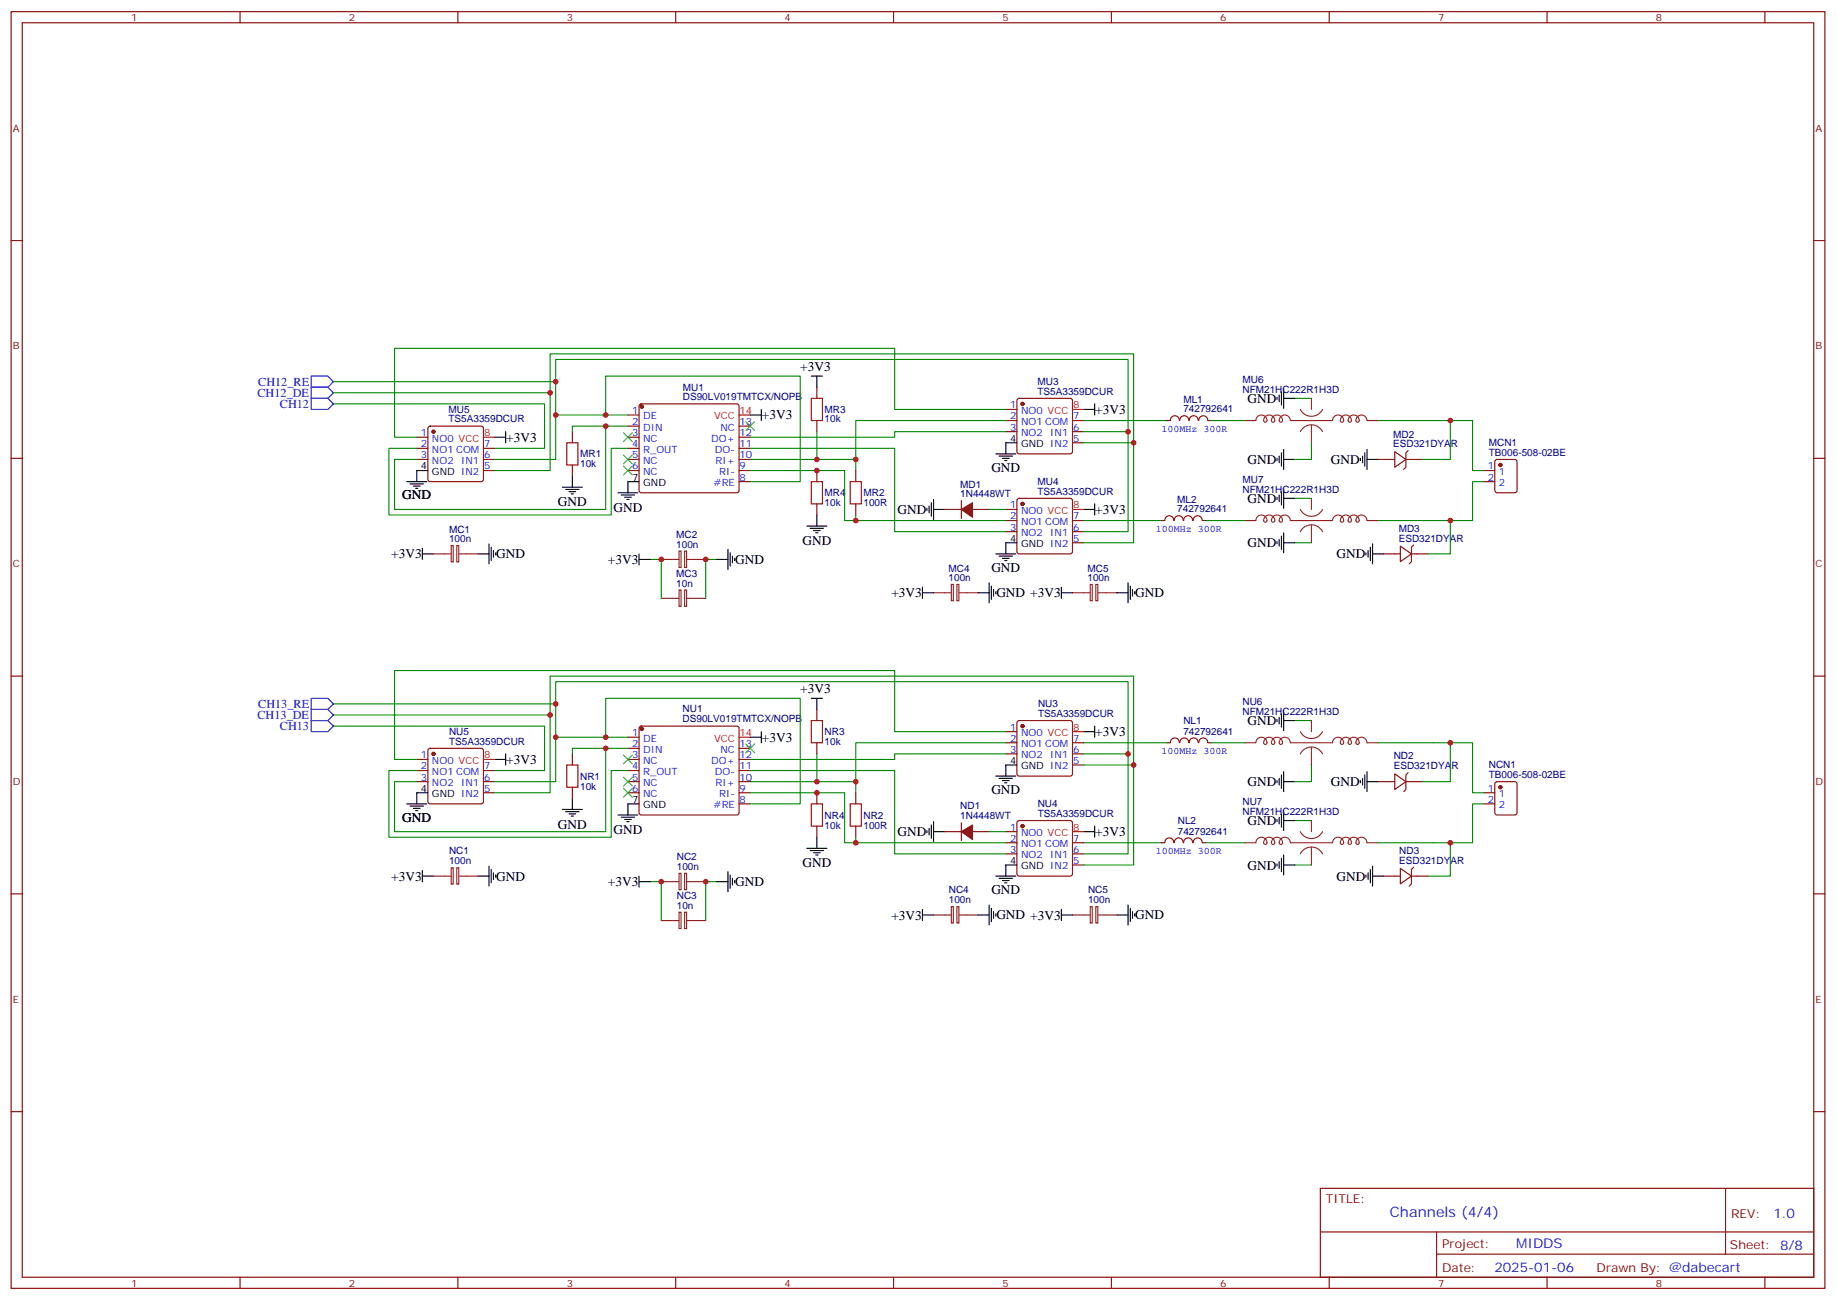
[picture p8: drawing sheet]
<svg xmlns="http://www.w3.org/2000/svg" width="583mm" height="413mm" viewBox="0 0 583 413" stroke-linecap="round" stroke-linejoin="round" font-family="sans-serif">
<path d="M98.8 119.4h5.3l1.7 1.8-1.7 1.7h-5.3zM98.8 122.9h5.3l1.7 1.8-1.7 1.8h-5.3zM98.8 126.5h5.3l1.7 1.7-1.7 1.8h-5.3zM98.8 225.2h5.3l1.7 1.8-1.7 1.8h-5.3zM98.8 221.7h5.3l1.7 1.8-1.7 1.7h-5.3zM98.8 228.8h5.3l1.7 1.7-1.7 1.8h-5.3z" fill="none" stroke="#00f" stroke-width=".35"/>
<g fill="none" stroke="#870000" stroke-width=".35">
<path d="M3.5 3.7h575.8v405.3h-575.8zM7.1 7.2h568.6v398.3h-568.6zM76.2 3.7v3.5M145.3 3.7v3.5M214.5 3.7v3.5M283.6 3.7v3.5M352.8 3.7v3.5M421.9 3.7v3.5M491.1 3.7v3.5M560.2 3.7v3.5M3.5 76.4h3.6M575.7 76.4h3.6"/>
<path d="M132.3 138.8h3.5M136.1 135.5l.4-.2h16.3l.5 .2 .2 .5v16.2l-.3 .5-.4 .2h-16.3l-.5-.2-.2-.5v-16.2zM181.7 137.1v3.5M199.3 138.8h3.5M199.3 131.8h3.5M199.3 135.3h3.5M203.1 128.4l.5-.2h30.3l.5 .2 .2 .5v26.9l-.2 .5-.5 .2h-30.3l-.5-.3-.3-.4v-26.9zM234.6 138.8h3.5M234.6 135.3h3.5M259.3 122.9v3.6M259.3 133.5v3.6M319.3 130h3.5"/>
<path d="M319.3 133.5h3.5M319.3 137.1h3.5M323 126.7l.5-.2h16.2l.5 .2 .2 .5v16.2l-.2 .5-.5 .2h-16.2l-.5-.2-.2-.5v-16.2zM340.4 133.5h3.6M340.4 137.1h3.6M370.4 133.5h1.1M371.5 133.5a1.41 1.41 0 0 1 1.4-1.5 1.41 1.41 0 0 1 1.4 1.5M374.5 133.5a1.41 1.41 0 0 1 1.4-1.5 1.41 1.41 0 0 1 1.4 1.5M377.5 133.5a1.41 1.41 0 0 1 1.4-1.5 1.41 1.41 0 0 1 1.4 1.5M380.5 133.5a1.41 1.41 0 0 1 1.4-1.5 1.41 1.41 0 0 1 1.4 1.5M383.5 133.5h1M3.5 145.5h3.6"/>
<path d="M132.3 142.3h3.5M132.3 145.9h3.5M153.5 149.4h3.5M153.5 142.3h3.5M153.5 145.9h3.5M181.7 147.6v3.6M199.3 149.4h3.5M199.3 142.3h3.5M199.3 145.9h3.5M234.6 152.9h3.5M234.6 149.4h3.5M234.6 142.3h3.5"/>
<path d="M234.6 145.9h3.5M259.3 149.4v3.5M259.3 160v3.5M271.6 149.4v3.5M271.6 160v3.5M305.2 158.9v5.7M323 158.4l.5-.2h16.2l.5 .2 .2 .5v16.3l-.2 .5-.5 .2h-16.2l-.5-.3-.2-.4v-16.3zM340.4 140.6h3.6M437.4 145.9h5.3M442.7 143.4l3.6 2.5-3.6 2.4zM446.3 145.9h5.3M447 143.1l-.7 .7v4.5l-.7 .7"/>
<path d="M471 152.9h3.5M471 149.4h3.5M474.7 146.1l.5-.2h5.6l.7 .4v9.5l-.4 .6-5.9 .1-.7-.5v-9.4zM575.7 145.5h3.6M299.9 161.7h5.3M308.7 161.7h5.3M319.3 161.7h3.5M319.3 165.3h3.5M319.3 168.8h3.5M340.4 165.3h3.6M340.4 168.8h3.6M340.4 172.3h3.6"/>
<path d="M368.7 165.3h1M369.8 165.3a1.41 1.41 0 0 1 1.4-1.6 1.41 1.41 0 0 1 1.4 1.6M372.7 165.3a1.41 1.41 0 0 1 1.5-1.6 1.41 1.41 0 0 1 1.4 1.6M375.7 165.3a1.41 1.41 0 0 1 1.4-1.6 1.41 1.41 0 0 1 1.4 1.6M378.8 165.3a1.41 1.41 0 0 1 1.4-1.6 1.41 1.41 0 0 1 1.4 1.6M381.7 165.3h1.1M439.2 175.9h5.3M444.5 173.4l3.5 2.5-3.5 2.4zM448 175.9h5.3M448.7 173l-.7 .7v4.6l-.7 .7M3.5 214.7h3.6M575.7 214.7h3.6"/>
<path d="M136.1 237.8l.4-.2h16.3l.5 .2 .2 .5v16.2l-.3 .5-.4 .2h-16.3l-.5-.2-.2-.5v-16.2zM181.7 239.4v3.5M199.3 234.1h3.5M199.3 237.6h3.5M203.1 230.7l.5-.2h30.3l.5 .2 .2 .5v26.9l-.2 .5-.5 .2h-30.3l-.5-.3-.3-.4v-26.9zM234.6 237.6h3.5M259.3 225.2v3.6M259.3 235.8v3.6M319.3 232.3h3.5M319.3 235.8h3.5M319.3 239.4h3.5M323 229l.5-.2h16.2l.5 .2 .2 .5v16.2l-.2 .5-.5 .2h-16.2l-.5-.2-.2-.5v-16.2z"/>
<path d="M340.4 235.8h3.6M340.4 239.4h3.6M370.4 235.8h1.1M371.5 235.8a1.41 1.41 0 0 1 1.4-1.5 1.41 1.41 0 0 1 1.4 1.5M374.5 235.8a1.41 1.41 0 0 1 1.4-1.5 1.41 1.41 0 0 1 1.4 1.5M377.5 235.8a1.41 1.41 0 0 1 1.4-1.5 1.41 1.41 0 0 1 1.4 1.5M380.5 235.8a1.41 1.41 0 0 1 1.4-1.5 1.41 1.41 0 0 1 1.4 1.5M383.5 235.8h1M132.3 241.1h3.5M132.3 244.7h3.5M132.3 248.2h3.5M153.5 251.7h3.5"/>
<path d="M153.5 244.7h3.5M153.5 248.2h3.5M181.7 249.9v3.6M199.3 251.7h3.5M199.3 241.1h3.5M199.3 244.7h3.5M199.3 248.2h3.5M234.6 255.2h3.5M234.6 251.7h3.5M234.6 241.1h3.5M234.6 244.7h3.5M234.6 248.2h3.5"/>
<path d="M259.3 251.7v3.5M271.6 251.7v3.5M340.4 242.9h3.6M437.4 248.2h5.3M442.7 245.7l3.6 2.5-3.6 2.4zM446.3 248.2h5.3M447 245.4l-.7 .7v4.5l-.7 .8M471 255.2h3.5M471 251.7h3.5M474.7 248.4l.5-.2h5.6l.7 .4v9.5l-.4 .6-5.9 .1-.7-.5v-9.4zM259.3 262.3v3.5M271.6 262.3v3.5"/>
<path d="M299.9 264.1h5.3M305.2 261.2v5.7M308.7 264.1h5.3M319.3 264.1h3.5M319.3 267.6h3.5M319.3 271.1h3.5M323 260.7l.5-.2h16.2l.5 .2 .2 .5v16.3l-.2 .5-.5 .2h-16.2l-.5-.3-.2-.4v-16.3zM340.4 267.6h3.6M340.4 271.1h3.6M340.4 274.6h3.6M372.6 267.6a1.41 1.41 0 0 0-1.4-1.5 1.41 1.41 0 0 0-1.4 1.5h-1.1M372.7 267.6a1.41 1.41 0 0 1 1.5-1.5 1.41 1.41 0 0 1 1.4 1.5"/>
<path d="M375.7 267.6a1.41 1.41 0 0 1 1.4-1.5 1.41 1.41 0 0 1 1.4 1.5M378.8 267.6a1.41 1.41 0 0 1 1.4-1.5 1.41 1.41 0 0 1 1.4 1.5M381.7 267.6h1.1M439.2 278.2h5.3M444.5 275.7l3.5 2.5-3.5 2.4zM448 278.2h5.3M448.7 275.3l-.7 .7v4.6l-.7 .7M3.5 283.8h3.6M575.7 283.8h3.6M3.5 353h3.6M575.7 353h3.6M419.1 377.3h156.6v28.2h-156.6z"/>
<path d="M547.7 377.3v20.9M419.1 391.1h156.5M456 398.2h119.6M456 391.1v14.2M76.2 405.5v3.5M145.3 405.5v3.5M214.5 405.5v3.5M283.6 405.5v3.5M352.8 405.5v3.5M421.9 405.5v3.5M491.1 405.5v3.5M560.2 405.5v3.5"/>
</g>
<g fill="none" stroke="#000" stroke-width=".35">
<path d="M257.5 119.4h3.6M259.3 119.4v3.5M157 138.8h3.5M160.5 137.1v3.5M238.1 131.8h3.6M241.7 130v3.5M344 130h3.5M347.5 128.2v3.6M405.3 126.1v.7M406 125.4v2.1M406.8 124.4v4.2M407.5 123.3v6.3"/>
<path d="M407.5 126.5h3.5M129.1 152.9h6.4M130.2 153.6h4.2M131.2 154.3h2.1M131.9 155h.7M135.8 149.4h-3.5v3.5M178.5 154.7h6.4M179.6 155.4h4.2M180.6 156.1h2.1M181.3 156.8h.7M181.7 151.2v3.5M196.1 156.5h6.4"/>
<path d="M197.2 157.2h4.2M198.3 157.9h2.1M199 158.6h.7M202.8 152.9h-3.5v3.6M295.6 159.6v4.3M296.3 158.6v6.3M316.1 144.1h6.3M317.1 144.8h4.3M318.2 145.5h2.1M318.9 146.2h.7M322.8 140.6h-3.5v3.5M347.5 160v3.5"/>
<path d="M405.3 145.5v.7M405.3 157.9v.7M406 144.8v2.1M406 157.2v2.1M406.8 143.8v4.2M406.8 156.1v4.2M407.5 145.9h3.5M407.5 158.2h3.5M407.5 142.7v6.3M407.5 155v6.4M431.8 145.5v.7M432.5 144.8v2.1"/>
<path d="M433.2 143.8v4.2M433.9 145.9h3.5M433.9 142.7v6.3M134.1 175.9h3.5M134.1 174.1v3.5M151.7 175.9h3.5M155.2 172.7v6.3M155.9 173.7v4.3M156.6 174.8v2.1M157.3 175.5v.7M202.8 177.6h3.6M202.8 175.9v3.5"/>
<path d="M227.5 177.6h3.6M231.1 174.4v6.4M231.8 175.5v4.2M232.5 176.6v2.1M233.2 177.3v.7M256.1 167h6.4M257.2 167.7h4.2M258.2 168.5h2.1M258.9 169.2h.7M259.3 163.5v3.5M294.2 161.4v.7M294.9 160.7v2.1"/>
<path d="M296.3 161.7h3.6M316.1 175.9h6.3M317.1 176.6h4.3M318.2 177.3h2.1M318.9 178h.7M322.8 172.3h-3.5v3.6M344 161.7h3.5M405.3 172v.7M406 171.3v2.1M406.8 170.2v4.2M407.5 169.2v6.3M407.5 172.3h3.5"/>
<path d="M433.6 175.5v.7M434.3 174.8v2.1M435 173.7v4.3M435.7 175.9h3.5M435.7 172.7v6.3M292.8 188.2h3.5M292.8 186.4v3.6M310.4 188.2h3.6M314 185v6.4M314.7 186.1v4.2M315.4 187.1v2.2M316.1 187.9v.7"/>
<path d="M336.9 188.2h3.5M336.9 186.4v3.6M354.5 188.2h3.6M358.1 185v6.4M358.8 186.1v4.2M359.5 187.1v2.2M360.2 187.9v.7M160.5 239.4v3.5M238.1 234.1h3.6M241.7 232.3v3.5M257.5 221.7h3.6M259.3 221.7v3.5"/>
<path d="M344 232.3h3.5M347.5 230.5v3.6M405.3 228.4v.7M406 227.7v2.1M406.8 226.7v4.2M407.5 225.6v6.4M407.5 228.8h3.5M129.1 255.2h6.4M130.2 255.9h4.2M131.2 256.6h2.1M131.9 257.4h.7M135.8 251.7h-3.5v3.5"/>
<path d="M157 241.1h3.5M178.5 257h6.4M179.6 257.7h4.2M180.6 258.4h2.1M181.3 259.1h.7M181.7 253.5v3.5M196.1 258.8h6.4M197.2 259.5h4.2M202.8 255.2h-3.5v3.6M316.1 246.4h6.3M317.1 247.1h4.3M318.2 247.8h2.1"/>
<path d="M318.9 248.5h.7M322.8 242.9h-3.5v3.5M405.3 247.8v.7M406 247.1v2.1M406 259.5v2.1M406.8 246.1v4.2M406.8 258.4v4.2M407.5 245v6.4M407.5 257.4v6.3M407.5 248.2h3.5M431.8 247.8v.7M432.5 247.1v2.1"/>
<path d="M433.2 246.1v4.2M433.9 245v6.4M433.9 248.2h3.5M134.1 276.4v3.5M134.1 278.2h3.5M151.7 278.2h3.5M155.2 275v6.3M155.9 276v4.3M156.6 277.1v2.1M157.3 277.8v.7M198.3 260.2h2.1M199 260.9h.7"/>
<path d="M202.8 278.2v3.5M202.8 279.9h3.6M227.5 279.9h3.6M231.1 276.8v6.3M231.8 277.8v4.2M232.5 278.9v2.1M233.2 279.6v.7M256.1 269.3h6.4M257.2 270.1h4.2M258.2 270.8h2.1M258.9 271.5h.7M259.3 265.8v3.5"/>
<path d="M294.2 263.7v.7M294.9 263v2.1M295.6 261.9v4.3M296.3 260.9v6.3M296.3 264.1h3.6M316.1 278.2h6.3M317.1 278.9h4.3M318.2 279.6h2.1M322.8 274.6h-3.5v3.6M344 264.1h3.5M347.5 262.3v3.5M405.3 260.2v.7"/>
<path d="M405.3 274.3v.7M406 273.6v2.1M406.8 272.5v4.3M407.5 271.5v6.3M407.5 260.5h3.5M407.5 274.6h3.5M433.6 277.8v.7M434.3 277.1v2.1M435 276v4.3M435.7 275v6.3M435.7 278.2h3.5M292.8 288.7v3.6"/>
<path d="M292.8 290.5h3.5M310.4 290.5h3.6M314 287.3v6.4M314.7 288.4v4.2M315.4 289.5v2.1M316.1 290.2v.7M318.9 280.3h.7M336.9 288.7v3.6M336.9 290.5h3.5M354.5 290.5h3.6M358.1 287.3v6.4M358.8 288.4v4.2"/>
<path d="M359.5 289.5v2.1M360.2 290.2v.7"/>
</g>
<g fill="none" stroke="#008700" stroke-width=".35">
<path d="M105.8 128.2h67.1v14.1h-15.9M105.8 124.7h68.8v24.7h-17.6M105.8 121.2h70.6v24.7h-19.4M174.6 124.7v-12.3h185.2v28.2h-15.8M176.4 121.2v-7.1h181.7v23h-14.1M176.4 131.8h22.9M192.3 131.8v-12.4h61.7v33.5h-15.9M192.3 135.3v26.4h-67.1v-15.8h7.1M199.3 135.3h-17.6v1.8M259.3 137.1v8.8M319.3 133.5h-47.7v12.4M319.3 137.1h-35.3v1.7h-45.9"/>
<path d="M319.3 130h-35.3v-19.4h-158.8v28.2h7.1M344 133.5h26.4M358.1 137.1v31.7h-14.1M384.5 133.5h10.6M411 126.5h5.3M437.4 133.5h30v15.9h3.6M460.4 133.5v12.4h-8.8M132.3 142.3h-8.8v21.2h70.5v-21.2h5.3M238.1 145.9h33.5v3.5M238.1 149.4h30v15.9h3.5M238.1 142.3h45.9v26.5h35.3M359.8 140.6v31.7h-15.8"/>
<path d="M411 158.2h5.3M416.3 140.6v5.3h-5.3M471 152.9h-3.6v12.4h-30M206.4 177.6h3.5v12.4M227.5 177.6h-3.5v12.4M271.6 163.5v1.8h47.7M314 161.7h5.3M344 165.3h24.7M382.8 165.3h12.3M411 172.3h5.3M460.4 165.3v10.6h-7.1M105.8 230.5h67.1v14.2h-15.9"/>
<path d="M105.8 227h68.8v24.7h-17.6M105.8 223.5h70.6v24.7h-19.4M174.6 227v-12.3h185.2v28.2h-15.8M176.4 223.5v-7.1h181.7v23h-14.1M176.4 234.1h22.9M192.3 234.1v-12.4h61.7v33.5h-15.9M192.3 237.6v26.5h-67.1v-15.9h7.1M199.3 237.6h-17.6v1.8M259.3 239.4v8.8M319.3 235.8h-47.7v12.4M319.3 239.4h-35.3v1.7h-45.9M319.3 232.3h-35.3v-19.4h-158.8v28.2h7.1"/>
<path d="M344 235.8h26.4M358.1 239.4v31.7h-14.1M384.5 235.8h10.6M411 228.8h5.3M437.4 235.8h30v15.9h3.6M460.4 235.8v12.4h-8.8M132.3 244.7h-8.8v21.1h70.5v-21.1h5.3M238.1 248.2h33.5v3.5M238.1 251.7h30v15.9h3.5M238.1 244.7h45.9v26.4h35.3M359.8 242.9v31.7h-15.8M416.3 242.9v5.3h-5.3"/>
<path d="M471 255.2h-3.6v12.4h-30M206.4 279.9h3.5v12.4M227.5 279.9h-3.5v12.4M271.6 265.8v1.8h47.7M314 264.1h5.3M344 267.6h24.7M382.8 267.6h12.3M411 260.5h5.3M411 274.6h5.3M460.4 267.6v10.6h-7.1"/>
</g>
<g fill="#870000" stroke="#870000" stroke-width=".35">
<path d="M305.2 161.7l3.5-2.1v4.6z"/>
<path d="M305.2 264.1l3.5-2.2v4.6z"/>
<circle cx="476.2" cy="147.6" r=".53"/>
<circle cx="137.6" cy="137.1" r=".53"/>
<circle cx="324.6" cy="160" r=".53"/>
<circle cx="203.7" cy="129.1" r=".53"/>
<circle cx="324.6" cy="128.2" r=".53"/>
<circle cx="476.2" cy="249.9" r=".53"/>
<circle cx="137.6" cy="239.4" r=".53"/>
<circle cx="324.6" cy="262.3" r=".53"/>
<circle cx="203.7" cy="231.4" r=".53"/>
<circle cx="324.6" cy="230.5" r=".53"/>
</g>
<g fill="none" stroke="#8c2424" stroke-width=".35">
<path d="M395.1 133.5h3.5a1.74 1.74 0 0 1 1.9-1.7 1.74 1.74 0 0 1 1.6 2 .53 .53 0 0 1-.6 .2 .53 .53 0 0 1-.4-.5 1.74 1.74 0 0 1 1.9-1.7 1.74 1.74 0 0 1 1.6 2 .53 .53 0 0 1-.6 .2 .53 .53 0 0 1-.4-.5 1.74 1.74 0 0 1 1.9-1.7 1.74 1.74 0 0 1 1.5 2 .53 .53 0 0 1-.6 .2 .53 .53 0 0 1-.4-.5 1.76 1.76 0 0 1 1.8-1.7 1.76 1.76 0 0 1 1.8 1.7h13.4a1.74 1.74 0 0 1 1.9-1.7 1.74 1.74 0 0 1 1.5 2 .53 .53 0 0 1-.6 .2 .53 .53 0 0 1-.4-.5 1.74 1.74 0 0 1 1.9-1.7 1.74 1.74 0 0 1 1.6 2 .53 .53 0 0 1-.6 .2 .53 .53 0 0 1-.4-.5 1.74 1.74 0 0 1 1.9-1.7 1.74 1.74 0 0 1 1.6 2 .53 .53 0 0 1-.6 .2 .53 .53 0 0 1-.4-.5 1.76 1.76 0 0 1 1.8-1.7 1.76 1.76 0 0 1 1.7 1.7h3.5M412.7 130a3.9 3.9 0 0 0 3.6 2.2 3.9 3.9 0 0 0 3.5-2.2M412.7 137.1a3.9 3.9 0 0 1 3.6-2.2 3.9 3.9 0 0 1 3.5 2.2M416.3 126.5v3.5M416.3 134.9v5.7M416.3 158.2v3.5M137.6 175.9h5.6M143.2 173.2h.7v5.2h-.7zM145 173.2h.6v5.2h-.6zM145.7 175.9h6M209.9 177.6h5.6M215.5 175h.7v5.2h-.7z"/>
<path d="M217.3 175h.6v5.2h-.6zM218 177.6h6M395.1 165.3h3.5a1.74 1.74 0 0 1 1.9-1.8 1.74 1.74 0 0 1 1.6 2 .53 .53 0 0 1-.6 .3 .53 .53 0 0 1-.4-.5 1.74 1.74 0 0 1 1.9-1.8 1.74 1.74 0 0 1 1.6 2 .53 .53 0 0 1-.6 .3 .53 .53 0 0 1-.4-.5 1.74 1.74 0 0 1 1.9-1.8 1.74 1.74 0 0 1 1.5 2 .53 .53 0 0 1-.6 .3 .53 .53 0 0 1-.4-.5 1.76 1.76 0 0 1 1.8-1.8 1.76 1.76 0 0 1 1.8 1.8h13.4a1.74 1.74 0 0 1 1.9-1.8 1.74 1.74 0 0 1 1.5 2 .53 .53 0 0 1-.6 .3 .53 .53 0 0 1-.4-.5 1.74 1.74 0 0 1 1.9-1.8 1.74 1.74 0 0 1 1.6 2 .53 .53 0 0 1-.6 .3 .53 .53 0 0 1-.4-.5 1.74 1.74 0 0 1 1.9-1.8 1.74 1.74 0 0 1 1.6 2 .53 .53 0 0 1-.6 .3 .53 .53 0 0 1-.4-.5 1.76 1.76 0 0 1 1.8-1.8 1.76 1.76 0 0 1 1.7 1.8h3.5M412.7 161.7a3.9 3.9 0 0 0 3.6 2.2 3.9 3.9 0 0 0 3.5-2.2M412.7 168.8a3.9 3.9 0 0 1 3.6-2.2 3.9 3.9 0 0 1 3.5 2.2M416.3 166.7v5.6M209.9 190h5.6M215.5 187.3h.7v5.2h-.7zM217.3 187.3h.6v5.2h-.6zM218 190h6M296.3 188.2h5.7M302 185.6h.6v5.1h-.6z"/>
<path d="M303.7 185.6h.7v5.1h-.7zM304.4 188.2h6M340.4 188.2h5.7M346.1 185.6h.6v5.1h-.6zM347.8 185.6h.7v5.1h-.7zM348.5 188.2h6M395.1 235.8h3.5a1.74 1.74 0 0 1 1.9-1.7 1.74 1.74 0 0 1 1.6 2 .53 .53 0 0 1-.6 .2 .53 .53 0 0 1-.4-.5 1.74 1.74 0 0 1 1.9-1.7 1.74 1.74 0 0 1 1.6 2 .53 .53 0 0 1-.6 .2 .53 .53 0 0 1-.4-.5 1.74 1.74 0 0 1 1.9-1.7 1.74 1.74 0 0 1 1.5 2 .53 .53 0 0 1-.6 .2 .53 .53 0 0 1-.4-.5 1.76 1.76 0 0 1 1.8-1.7 1.76 1.76 0 0 1 1.8 1.7h13.4a1.74 1.74 0 0 1 1.9-1.7 1.74 1.74 0 0 1 1.5 2 .53 .53 0 0 1-.6 .2 .53 .53 0 0 1-.4-.5 1.74 1.74 0 0 1 1.9-1.7 1.74 1.74 0 0 1 1.6 2 .53 .53 0 0 1-.6 .2 .53 .53 0 0 1-.4-.5 1.74 1.74 0 0 1 1.9-1.7 1.74 1.74 0 0 1 1.6 2 .53 .53 0 0 1-.6 .2 .53 .53 0 0 1-.4-.5 1.76 1.76 0 0 1 1.8-1.7 1.76 1.76 0 0 1 1.7 1.7h3.5M412.7 232.3a3.9 3.9 0 0 0 3.6 2.2 3.9 3.9 0 0 0 3.5-2.2M412.7 239.4a3.9 3.9 0 0 1 3.6-2.2 3.9 3.9 0 0 1 3.5 2.2M416.3 228.8v3.5M416.3 237.2v5.7M137.6 278.2h5.6"/>
<path d="M143.2 275.5h.7v5.2h-.7zM145 275.5h.6v5.2h-.6zM145.7 278.2h6M209.9 279.9h5.6M215.5 277.3h.7v5.2h-.7zM217.3 277.3h.6v5.2h-.6zM218 279.9h6M395.1 267.6h3.5a1.74 1.74 0 0 1 1.9-1.8 1.74 1.74 0 0 1 1.6 2 .53 .53 0 0 1-.6 .3 .53 .53 0 0 1-.4-.5 1.74 1.74 0 0 1 1.9-1.8 1.74 1.74 0 0 1 1.6 2 .53 .53 0 0 1-.6 .3 .53 .53 0 0 1-.4-.5 1.74 1.74 0 0 1 1.9-1.8 1.74 1.74 0 0 1 1.5 2 .53 .53 0 0 1-.6 .3 .53 .53 0 0 1-.4-.5 1.76 1.76 0 0 1 1.8-1.8 1.76 1.76 0 0 1 1.8 1.8h13.4a1.74 1.74 0 0 1 1.9-1.8 1.74 1.74 0 0 1 1.5 2 .53 .53 0 0 1-.6 .3 .53 .53 0 0 1-.4-.5 1.74 1.74 0 0 1 1.9-1.8 1.74 1.74 0 0 1 1.6 2 .53 .53 0 0 1-.6 .3 .53 .53 0 0 1-.4-.5 1.74 1.74 0 0 1 1.9-1.8 1.74 1.74 0 0 1 1.6 2 .53 .53 0 0 1-.6 .3 .53 .53 0 0 1-.4-.5 1.76 1.76 0 0 1 1.8-1.8 1.76 1.76 0 0 1 1.7 1.8h3.5M412.7 264.1a3.9 3.9 0 0 0 3.6 2.1 3.9 3.9 0 0 0 3.5-2.1M412.7 271.1a3.9 3.9 0 0 1 3.6-2.2 3.9 3.9 0 0 1 3.5 2.2M416.3 260.5v3.6M416.3 269v5.6"/>
<path d="M209.9 292.3h5.6M215.5 289.6h.7v5.2h-.7zM217.3 289.6h.6v5.2h-.6zM218 292.3h6M296.3 290.5h5.7M302 287.9h.6v5.2h-.6zM303.7 287.9h.7v5.2h-.7zM304.4 290.5h6M340.4 290.5h5.7M346.1 287.9h.6v5.2h-.6zM347.8 287.9h.7v5.2h-.7zM348.5 290.5h6"/>
</g>
<path d="M257.5 126.5h3.6v7h-3.6zM179.9 140.6h3.5v7h-3.5zM257.5 152.9h3.6v7.1h-3.6zM269.9 152.9h3.5v7.1h-3.5zM257.5 228.8h3.6v7h-3.6zM179.9 242.9h3.5v7h-3.5zM257.5 255.2h3.6v7.1h-3.6zM269.9 255.2h3.5v7.1h-3.5z" fill="none" stroke="#a10000" stroke-width=".35"/>
<path d="M153.5 138.8h3.5M234.6 131.8h3.5M340.4 130h3.6M340.4 161.7h3.6M234.6 234.1h3.5M340.4 232.3h3.6M153.5 241.1h3.5M340.4 264.1h3.6" fill="none" stroke="#f00" stroke-width=".35"/>
<g fill="none" stroke="#3c3" stroke-width=".35">
<path d="M197.9 137.4l2.8 2.8M200.7 137.4l-2.8 2.8M236.7 133.9l2.8 2.8M239.5 133.9l-2.8 2.8M197.9 144.5l2.8 2.8M197.9 148l2.8 2.8M200.7 144.5l-2.8 2.8M200.7 148l-2.8 2.8M197.9 239.7l2.8 2.8M200.7 239.7l-2.8 2.8M236.7 236.2l2.8 2.8M239.5 236.2l-2.8 2.8"/>
<path d="M197.9 246.8l2.8 2.8M197.9 250.3l2.8 2.8M200.7 246.8l-2.8 2.8M200.7 250.3l-2.8 2.8"/>
</g>
<g fill="#c00">
<circle cx="209.9" cy="177.6" r=".88"/>
<circle cx="224" cy="177.6" r=".88"/>
<circle cx="460.4" cy="133.5" r=".88"/>
<circle cx="460.4" cy="165.3" r=".88"/>
<circle cx="259.3" cy="145.9" r=".88"/>
<circle cx="176.4" cy="131.8" r=".88"/>
<circle cx="192.3" cy="131.8" r=".88"/>
<circle cx="174.6" cy="124.7" r=".88"/>
<circle cx="359.8" cy="140.6" r=".88"/>
<circle cx="176.4" cy="121.2" r=".88"/>
<circle cx="358.1" cy="137.1" r=".88"/>
<circle cx="271.6" cy="165.3" r=".88"/>
<circle cx="259.3" cy="149.4" r=".88"/>
<circle cx="271.6" cy="145.9" r=".88"/>
<circle cx="192.3" cy="135.3" r=".88"/>
<circle cx="209.9" cy="279.9" r=".88"/>
<circle cx="224" cy="279.9" r=".88"/>
<circle cx="460.4" cy="235.8" r=".88"/>
<circle cx="460.4" cy="267.6" r=".88"/>
<circle cx="259.3" cy="248.2" r=".88"/>
<circle cx="176.4" cy="234.1" r=".88"/>
<circle cx="192.3" cy="234.1" r=".88"/>
<circle cx="174.6" cy="227" r=".88"/>
<circle cx="359.8" cy="242.9" r=".88"/>
<circle cx="176.4" cy="223.5" r=".88"/>
<circle cx="358.1" cy="239.4" r=".88"/>
<circle cx="271.6" cy="267.6" r=".88"/>
<circle cx="259.3" cy="251.7" r=".88"/>
<circle cx="271.6" cy="248.2" r=".88"/>
<circle cx="192.3" cy="237.6" r=".88"/>
</g>
<text font-size="4.6" fill="#00f" x="441.2" y="386.3">Channels (4/4)</text>
<g font-size="4.2">
<text x="254" y="117.7">+3V3</text>
<text x="347.7" y="131.4">+3V3</text>
<text x="396" y="127.9">GND</text>
<text x="241.8" y="133.2">+3V3</text>
<text x="160.7" y="140.3">+3V3</text>
<text x="314.7" y="149.8">GND</text>
<text x="396" y="147.3">GND</text>
<text x="422.5" y="147.3">GND</text>
<text x="127.7" y="158.6">GND</text>
<text x="177.1" y="160.8">GND</text>
<text x="396" y="159.7">GND</text>
<text x="194.7" y="162.5">GND</text>
<text x="284.9" y="163.2">GND</text>
<text x="347.7" y="163.2">+3V3</text>
<text x="254.7" y="173">GND</text>
<text x="396" y="173.8">GND</text>
<text x="124.2" y="177.3">+3V3</text>
<text x="157.5" y="177.3">GND</text>
<text x="193" y="179">+3V3</text>
<text x="233.4" y="179">GND</text>
<text x="424.2" y="177.3">GND</text>
<text x="314.7" y="181.5">GND</text>
<text x="282.9" y="189.6">+3V3</text>
<text x="316.3" y="189.6">GND +3V3</text>
<text x="360.4" y="189.6">GND</text>
<text x="254" y="220">+3V3</text>
<text x="347.7" y="233.7">+3V3</text>
<text x="396" y="230.2">GND</text>
<text x="241.8" y="235.5">+3V3</text>
<text x="160.7" y="242.6">+3V3</text>
<text x="396" y="249.6">GND</text>
<text x="422.5" y="249.6">GND</text>
<text x="314.7" y="252.1">GND</text>
<text x="127.7" y="260.9">GND</text>
<text x="177.1" y="263.1">GND</text>
<text x="396" y="262">GND</text>
<text x="194.7" y="264.8">GND</text>
<text x="284.9" y="265.5">GND</text>
<text x="347.7" y="265.5">+3V3</text>
<text x="254.7" y="275.3">GND</text>
<text x="124.2" y="279.6">+3V3</text>
<text x="157.5" y="279.6">GND</text>
<text x="193" y="281.3">+3V3</text>
<text x="233.4" y="281.3">GND</text>
<text x="396" y="276.1">GND</text>
<text x="424.2" y="279.6">GND</text>
<text x="314.7" y="283.8">GND</text>
<text x="282.9" y="291.9">+3V3</text>
<text x="316.3" y="291.9">GND +3V3</text>
<text x="360.4" y="291.9">GND</text>
</g>
<g font-size="4.2" fill="#00f">
<text x="562.9" y="386.6">1.0</text>
<text x="481.3" y="396.1">MIDDS</text>
<text x="474.4" y="403.9">2025-01-06</text>
</g>
<g font-size="3.9" fill="#00f">
<text x="81.7" y="126">CH12_DE</text>
<text x="82" y="122.4">CH12_RE</text>
<text x="88.8" y="129.5">CH12</text>
<text x="82" y="224.8">CH13_RE</text>
<text x="81.7" y="228.3">CH13_DE</text>
<text x="88.8" y="231.8">CH13</text>
</g>
<g font-size="3.9" fill="#800">
<text x="420.9" y="381.9">TITLE:</text>
<text x="549.5" y="386.6">REV:</text>
<text x="457.8" y="396.1">Project:</text>
<text x="549.1" y="396.7">Sheet: 8/8</text>
<text x="457.8" y="403.8">Date:</text>
<text x="506.8" y="403.8">Drawn By: @dabecart</text>
</g>
<g font-size="3.2" fill="#800">
<text x="41.6" y="6.7">1</text>
<text x="110.8" y="6.7">2</text>
<text x="179.9" y="6.7">3</text>
<text x="249.1" y="6.7">4</text>
<text x="318.2" y="6.7">5</text>
<text x="387.3" y="6.7">6</text>
<text x="456.5" y="6.7">7</text>
<text x="525.6" y="6.7">8</text>
<text x="4.1" y="41.8">A</text>
<text x="576.3" y="41.8">A</text>
<text x="4.1" y="110.9">B</text>
<text x="576.3" y="110.9">B</text>
<text x="4.1" y="180.1">C</text>
<text x="576.3" y="180.1">C</text>
<text x="4.1" y="249.2">D</text>
<text x="576.3" y="249.2">D</text>
<text x="4.1" y="318.4">E</text>
<text x="576.3" y="318.4">E</text>
<text x="41.6" y="408.5">1</text>
<text x="110.8" y="408.5">2</text>
<text x="179.9" y="408.5">3</text>
<text x="249.1" y="408.5">4</text>
<text x="318.2" y="408.5">5</text>
<text x="387.3" y="408.5">6</text>
<text x="456.5" y="408.5">7</text>
<text x="525.6" y="408.5">8</text>
</g>
<g font-size="3.2" fill="#000080">
<text x="216.7" y="124">MU1</text>
<text x="329.3" y="125.3">TS5A3359DCUR</text>
<text x="329.3" y="122.3">MU3</text>
<text x="394.4" y="124.7">NFM21HC222R1H3D</text>
<text x="394.4" y="121.7">MU6</text>
<text x="142.3" y="131.1">MU5</text>
<text x="216.7" y="127">DS90LV019TMTCX/NOPB</text>
<text x="261.8" y="131.1">MR3</text>
<text x="375.6" y="130.9">742792641</text>
<text x="375.6" y="127.9">ML1</text>
<text x="142.3" y="134.1">TS5A3359DCUR</text>
<text x="261.8" y="134.1">10k</text>
<text x="442.2" y="142">ESD321DYAR</text>
<text x="442.2" y="139">MD2</text>
<text x="472.6" y="141.7">MCN1</text>
<text x="184.1" y="148.2">10k</text>
<text x="184.1" y="145.2">MR1</text>
<text x="472.6" y="144.7">TB006-508-02BE</text>
<text x="304.8" y="154.8">MD1</text>
<text x="329.3" y="154">MU4</text>
<text x="394.4" y="153.4">MU7</text>
<text x="261.8" y="160.6">10k</text>
<text x="261.8" y="157.6">MR4</text>
<text x="274.1" y="160.6">100R</text>
<text x="274.1" y="157.6">MR2</text>
<text x="304.8" y="157.9">1N4448WT</text>
<text x="329.3" y="157">TS5A3359DCUR</text>
<text x="373.7" y="159.7">ML2</text>
<text x="394.4" y="156.5">NFM21HC222R1H3D</text>
<text x="373.7" y="162.7">742792641</text>
<text x="142.5" y="172.2">100n</text>
<text x="142.5" y="169.1">MC1</text>
<text x="214.7" y="173.9">100n</text>
<text x="214.7" y="170.9">MC2</text>
<text x="444" y="172">ESD321DYAR</text>
<text x="444" y="169">MD3</text>
<text x="214.7" y="183.2">MC3</text>
<text x="301.1" y="184.5">100n</text>
<text x="301.1" y="181.5">MC4</text>
<text x="345.2" y="184.5">100n</text>
<text x="345.2" y="181.5">MC5</text>
<text x="214.7" y="186.3">10n</text>
<text x="216.7" y="226.2">NU1</text>
<text x="329.5" y="227.6">TS5A3359DCUR</text>
<text x="329.5" y="224.4">NU3</text>
<text x="394.4" y="227">NFM21HC222R1H3D</text>
<text x="394.4" y="223.8">NU6</text>
<text x="142.5" y="233.2">NU5</text>
<text x="216.7" y="229.4">DS90LV019TMTCX/NOPB</text>
<text x="261.8" y="233.4">NR3</text>
<text x="375.6" y="233.2">742792641</text>
<text x="375.6" y="230">NL1</text>
<text x="142.5" y="236.4">TS5A3359DCUR</text>
<text x="261.8" y="236.7">10k</text>
<text x="442.4" y="244.3">ESD321DYAR</text>
<text x="442.4" y="241.1">ND2</text>
<text x="472.6" y="243.8">NCN1</text>
<text x="184.1" y="250.8">10k</text>
<text x="184.1" y="247.5">NR1</text>
<text x="472.6" y="247">TB006-508-02BE</text>
<text x="304.8" y="256.9">ND1</text>
<text x="329.4" y="256.1">NU4</text>
<text x="394.4" y="255.5">NU7</text>
<text x="261.8" y="263.1">10k</text>
<text x="261.8" y="259.9">NR4</text>
<text x="274.1" y="263.1">100R</text>
<text x="274.1" y="259.9">NR2</text>
<text x="304.8" y="260.2">1N4448WT</text>
<text x="329.4" y="259.4">TS5A3359DCUR</text>
<text x="373.9" y="261.8">NL2</text>
<text x="394.4" y="258.8">NFM21HC222R1H3D</text>
<text x="373.9" y="265">742792641</text>
<text x="142.5" y="274.5">100n</text>
<text x="142.5" y="271.2">NC1</text>
<text x="214.9" y="273">NC2</text>
<text x="444.2" y="274.3">ESD321DYAR</text>
<text x="444.2" y="271.1">ND3</text>
<text x="214.9" y="276.2">100n</text>
<text x="214.9" y="285.3">NC3</text>
<text x="301.2" y="286.8">100n</text>
<text x="301.2" y="283.6">NC4</text>
<text x="345.4" y="286.8">100n</text>
<text x="345.4" y="283.6">NC5</text>
<text x="214.9" y="288.6">10n</text>
</g>
<g font-size="3.2" fill="#00f">
<text x="200.7" y="131.4">1</text>
<text x="320.6" y="129.6">1</text>
<text x="324.1" y="131.4">NO0 VCC</text>
<text x="200.7" y="134.9">2</text>
<text x="204.2" y="133.2">DE</text>
<text x="204.2" y="136.7">DIN</text>
<text x="228.7" y="136.7">NC</text>
<text x="234.8" y="134.9">13</text>
<text x="320.6" y="133.2">2</text>
<text x="320.6" y="136.7">3</text>
<text x="324.1" y="134.9">NO1 COM</text>
<text x="340.6" y="136.7">6</text>
<text x="340.6" y="133.2">7</text>
<text x="368.7" y="137.1">100MHz 300R</text>
<text x="133.6" y="138.5">1</text>
<text x="133.6" y="142">2</text>
<text x="137.1" y="140.2">NO0 VCC</text>
<text x="137.1" y="143.8">NO1 COM</text>
<text x="153.6" y="142">7</text>
<text x="200.7" y="138.5">3</text>
<text x="200.7" y="142">4</text>
<text x="204.2" y="140.2">NC</text>
<text x="204.2" y="143.8">R_OUT</text>
<text x="225.7" y="140.2">DO+</text>
<text x="226.9" y="143.8">DO-</text>
<text x="234.8" y="142">11</text>
<text x="234.8" y="138.5">12</text>
<text x="324.1" y="138.5">NO2</text>
<text x="333.4" y="138.5">IN1</text>
<text x="340.6" y="140.2">5</text>
<text x="133.6" y="145.5">3</text>
<text x="137.1" y="147.3">NO2</text>
<text x="146.4" y="147.3">IN1</text>
<text x="153.6" y="149">5</text>
<text x="153.6" y="145.5">6</text>
<text x="200.7" y="145.5">5</text>
<text x="200.7" y="149">6</text>
<text x="204.2" y="147.3">NC</text>
<text x="227.2" y="147.3">RI+</text>
<text x="234.8" y="149">9</text>
<text x="234.8" y="145.5">10</text>
<text x="472.3" y="149">1</text>
<text x="204.2" y="150.8">NC</text>
<text x="226.5" y="154.3">#RE</text>
<text x="228.3" y="150.8">RI-</text>
<text x="234.8" y="152.6">8</text>
<text x="472.3" y="152.6">2</text>
<text x="475.8" y="154.3">2</text>
<text x="475.8" y="150.8">1</text>
<text x="320.6" y="161.4">1</text>
<text x="320.6" y="164.9">2</text>
<text x="324.1" y="163.2">NO0 VCC</text>
<text x="324.1" y="166.7">NO1 COM</text>
<text x="340.6" y="164.9">7</text>
<text x="320.6" y="168.5">3</text>
<text x="324.1" y="170.2">NO2</text>
<text x="333.4" y="170.2">IN1</text>
<text x="340.6" y="172">5</text>
<text x="340.6" y="168.5">6</text>
<text x="366.9" y="168.8">100MHz 300R</text>
<text x="200.7" y="233.7">1</text>
<text x="320.6" y="232">1</text>
<text x="324.1" y="233.7">NO0 VCC</text>
<text x="200.7" y="237.2">2</text>
<text x="204.2" y="235.5">DE</text>
<text x="204.2" y="239">DIN</text>
<text x="228.7" y="239">NC</text>
<text x="234.8" y="237.2">13</text>
<text x="320.6" y="235.5">2</text>
<text x="320.6" y="239">3</text>
<text x="324.1" y="237.2">NO1 COM</text>
<text x="340.6" y="239">6</text>
<text x="340.6" y="235.5">7</text>
<text x="368.7" y="239.4">100MHz 300R</text>
<text x="133.6" y="240.8">1</text>
<text x="133.6" y="244.3">2</text>
<text x="137.1" y="242.5">NO0 VCC</text>
<text x="153.6" y="244.3">7</text>
<text x="200.7" y="240.8">3</text>
<text x="200.7" y="244.3">4</text>
<text x="204.2" y="242.5">NC</text>
<text x="225.7" y="242.5">DO+</text>
<text x="234.8" y="244.3">11</text>
<text x="234.8" y="240.8">12</text>
<text x="324.1" y="240.8">NO2</text>
<text x="333.4" y="240.8">IN1</text>
<text x="340.6" y="242.5">5</text>
<text x="133.6" y="247.8">3</text>
<text x="137.1" y="246.1">NO1 COM</text>
<text x="137.1" y="249.6">NO2</text>
<text x="146.4" y="249.6">IN1</text>
<text x="153.6" y="251.4">5</text>
<text x="153.6" y="247.8">6</text>
<text x="200.7" y="247.8">5</text>
<text x="200.7" y="251.4">6</text>
<text x="204.2" y="246.1">R_OUT</text>
<text x="204.2" y="249.6">NC</text>
<text x="226.9" y="246.1">DO-</text>
<text x="227.2" y="249.6">RI+</text>
<text x="234.8" y="251.4">9</text>
<text x="234.8" y="247.8">10</text>
<text x="472.3" y="251.4">1</text>
<text x="204.2" y="253.1">NC</text>
<text x="226.5" y="256.6">#RE</text>
<text x="228.3" y="253.1">RI-</text>
<text x="234.8" y="254.9">8</text>
<text x="472.3" y="254.9">2</text>
<text x="475.8" y="256.6">2</text>
<text x="475.8" y="253.1">1</text>
<text x="320.6" y="263.7">1</text>
<text x="320.6" y="267.2">2</text>
<text x="324.1" y="265.5">NO0 VCC</text>
<text x="324.1" y="269">NO1 COM</text>
<text x="340.6" y="267.2">7</text>
<text x="320.6" y="270.8">3</text>
<text x="324.1" y="272.5">NO2</text>
<text x="333.4" y="272.5">IN1</text>
<text x="340.6" y="274.3">5</text>
<text x="340.6" y="270.8">6</text>
<text x="366.9" y="271.1">100MHz 300R</text>
</g>
<g font-size="3.2" fill="#f00">
<text x="234.8" y="131.4">14</text>
<text x="340.6" y="129.6">8</text>
<text x="226.7" y="133.2">VCC</text>
<text x="153.6" y="138.5">8</text>
<text x="340.6" y="161.4">8</text>
<text x="234.8" y="233.7">14</text>
<text x="340.6" y="232">8</text>
<text x="226.7" y="235.5">VCC</text>
<text x="153.6" y="240.8">8</text>
<text x="340.6" y="263.7">8</text>
</g>
<g font-size="3.2">
<text x="320.6" y="140.2">4</text>
<text x="324.1" y="142">GND IN2</text>
<text x="133.6" y="149">4</text>
<text x="137.1" y="150.8">GND IN2</text>
<text x="200.7" y="152.6">7</text>
<text x="204.2" y="154.3">GND</text>
<text x="320.6" y="172">4</text>
<text x="324.1" y="173.7">GND IN2</text>
<text x="320.6" y="242.5">4</text>
<text x="324.1" y="244.3">GND IN2</text>
<text x="133.6" y="251.4">4</text>
<text x="137.1" y="253.1">GND IN2</text>
<text x="200.7" y="254.9">7</text>
<text x="204.2" y="256.6">GND</text>
<text x="320.6" y="274.3">4</text>
<text x="324.1" y="276">GND IN2</text>
</g>
</svg>
